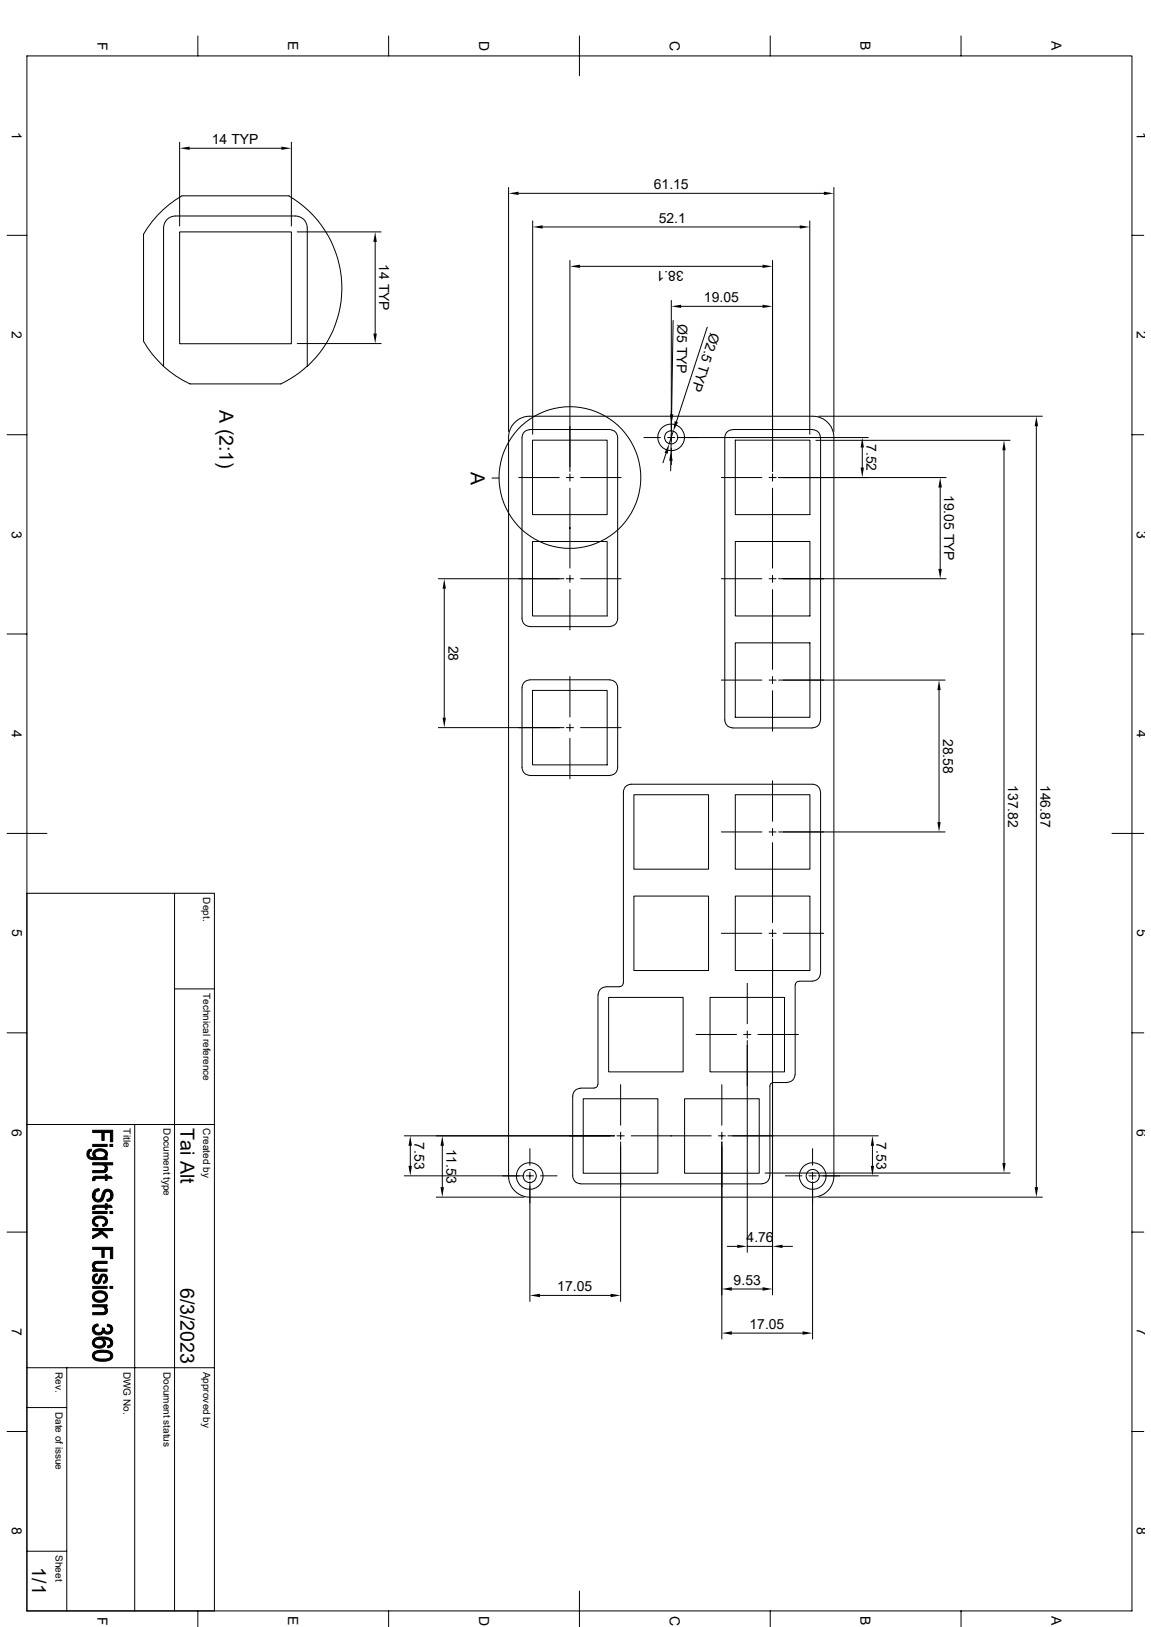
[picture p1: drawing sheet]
<svg xmlns="http://www.w3.org/2000/svg" width="297mm" height="420mm" viewBox="0 0 297 420" stroke-linecap="round" stroke-linejoin="round" font-family="sans-serif">
<g fill="none" stroke="#000" stroke-width=".26">
<path d="M6.9 14.4h285.2v401.4h-285.2zM51.1 9.3v5.1M100.3 9.3v5.1M149.5 9.3v10.3M198.8 9.3v5.1M248 9.3v5.1M46.4 36.7v21.6M48.9 38.3h23.7M75.2 36.7v21.6M46.4 59.9h28.8v28.8h-28.8zM76.7 59.9h21.6M131.2 48.4v63"/>
<path d="M133.8 49.9h78.8M137.5 57v55.1M140 58.6h66.4M209 57v55.1M215.2 48.4v63M1.8 60.7h5.1M96.8 62.4v23.7M147.1 67.2v54.5M149.6 68.7h47.2M173.2 77.6v33.8M175.8 79.1h21M199.3 67.2v54.5"/>
<path d="M292.1 60.7h3M42.2 94.6v-35.8a3 3 0 0 1 3.1-3h30.9a3 3 0 0 1 3.1 3v35.8a27.5 27.5 0 0 0-4.7-44.1h-27.7a27.2 27.2 0 0 0-9.9 10v27.6a26.6 26.6 0 0 0 12 11h23.5M76.7 88.7h21.6M79.2 94.5l-3.2 2.6-3.5 2M173.7 82.7l-.4 24.2M182.5 84.5l-8 24.4M1.8 112.2h5.1M132.8 109.1l1.2-.9a5.1 5.1 0 0 1 2.7-.8h73a5.5 5.5 0 0 1 5.5 5.5v190.7a5.5 5.5 0 0 1-5.5 5.4h-73a5.5 5.5 0 0 1-5.5-5.4v-190.7l.2-1.4a4.9 4.9 0 0 1 1.4-2.4zM135.3 111.5l1.4-.6h20.7a2.02 2.02 0 0 1 2 2v46.8a2.1 2.1 0 0 1-2 2.1l-20.7-.1a2.02 2.02 0 0 1-2-2v-46.8l.2-.7zM137.4 113.6h19.3v19.2h-19.3zM166.2 112.9h4.2M171.9 117l-.8 2.5"/>
<path d="M172.3 112.9h1.8M173.1 119v2.5M173.2 112v1.9M173.2 115.7v4.3M173.3 109.5l-.2 6.9M173.7 111.3l-1 3.3M174.8 112.9h49.3M189.7 113.6h19.3v19.2h-19.3zM210.5 113.7h50.1M211.2 107.4h57.8M222.5 115.5v5.2M259.1 116.2v184"/>
<path d="M267.4 110v196.5M292.1 112.2h3M127 123.4h1.8M133.9 123.3h10.4M137.4 139.8h19.3v19.2h-19.3zM146.1 123.3h1.9M147.1 122.3v1.9M147.1 126v20.6M149.8 123.3h10.5M186.1 123.3h10.5M189.7 139.8h19.3v19.2h-19.3zM198.5 123.3h1.8"/>
<path d="M199.3 122.3v1.9M199.3 126v20.6M242.6 125.9v21M244.1 123.3h-43.2M113.1 149.4h32.4M114.6 152v33.3M146.1 149.4h1.9M147.1 148.5v1.8M147.1 152.2v10.4M149.8 149.4h10.5M186.1 149.4h10.5M198.5 149.4h1.8"/>
<path d="M199.3 148.5v1.8M199.3 152.2v20.6M200.9 149.4h43.2M1.8 163.7h5.1M136.7 175.5h20.7M137.4 178.2h19.3v19.2h-19.3zM147.1 174.6v10.5M157.4 175.5a2.02 2.02 0 0 1 2 2v20.6a2.02 2.02 0 0 1-2 2.1h-20.7a2.1 2.1 0 0 1-2-2.1v-20.6a2.02 2.02 0 0 1 2-2M186.1 175.6h10.5M189.7 165.9h19.3v19.3h-19.3zM198.5 175.6h1.8M199.3 174.6v1.9"/>
<path d="M199.3 178.3v10.5M200.9 175.6h43M242.3 178.1v34.1M292.1 163.7h3M113.1 187.8h32.4M146.1 187.8h1.9M147.1 186.9v1.9M147.1 190.6v10.4M149.8 187.8h10.5M189.1 187.9h20.6M209.7 187.9a2.1 2.1 0 0 0 2.1-2.1l-.1-72.9a2.02 2.02 0 0 0-2-2h-20.6a2.1 2.1 0 0 0-2.1 2v72.9a2.02 2.02 0 0 0 2.1 2.1M1.8 215.1h10.3"/>
<path d="M163.6 205.1h19.2v19.3h-19.2zM186.1 214.8h10.5M189.7 205.1h19.3v19.3h-19.3zM198.5 214.8h1.8M199.3 201.5v10.5M199.3 213.9v1.8M199.3 217.5v20.7M200.9 214.8h43M286.9 215.1h8.2M6.9 230.6h48.4v185.2M45 230.6v185.2M163.6 231.3h19.2v19.2h-19.2z"/>
<path d="M189.7 231.3h19.3v19.2h-19.3zM199.3 240v1.9M45 255.3h10.3M154.3 256.8v23.1M156.4 254.8a2.02 2.02 0 0 0-2.1 2M157.1 257.5h19.2v19.2h-19.2zM160.8 253.7l-.2 .7-.5 .2-3.7 .1M183.2 257.5h19.2v19.2h-19.2zM186.1 240.9h10.5M192.8 253.8v10.5M198.5 240.9h1.8M199.3 242.4v91.9"/>
<path d="M202.1 240.9h10.5M206.2 253.3l-.7 .3-.3 .7v23.1M206.2 253.3h3.5M209.7 253.2a2.1 2.1 0 0 0 2.1-2l-.1-46.7a2.02 2.02 0 0 0-2-2.1h-46.8a2.02 2.02 0 0 0-2 2.1v49.2M1.8 266.6h5.1M154.3 279.9l-.3 .7-.7 .2M160.1 280v10.4M179.6 267h10.5M186.3 280v10.4M191.9 267h1.9M192.8 266.1v1.9M192.8 268.6v54.7"/>
<path d="M195.6 267h10.4M203.1 279.4h-3.5l-.7 .3-.2 .4v23.4M205.1 277.4a2.02 2.02 0 0 1-2 2M292.1 266.6h3M6.9 290.3h48.4M34.8 290.3v125.5M104.3 293.2h54.3M105.9 295.8v5.1M114.1 295.8v10.7M136.7 296.5v4.3M149.8 280.9a2.02 2.02 0 0 0-2 2.1v20.5a2.1 2.1 0 0 0 2 2.1h46.8a2.02 2.02 0 0 0 2-2.1M149.8 280.9h3.5"/>
<path d="M150.5 283.6h19.3v19.3h-19.3zM159.2 293.2h1.9M160.1 292.3v1.8M160.1 294.8v41.2M162.9 293.2h20.6M176.7 283.6h19.2v19.3h-19.2zM185.4 293.2h1.8M186.3 292.3v1.8M186.3 294.8v50.9M187.8 293.2h38.9M209.7 296.5v4.3M225.1 295.8v5.1"/>
<path d="M1.8 318.1h5.1M104.3 303.5h30.9M112.6 309h22.6M135.8 303.5h1.9M136.7 302.6v1.9M136.7 305.1v30.9M139.5 303.5h4.3M197.4 302.8h63.2M202.6 303.5h4.3M208.7 303.5h1.9M209.7 302.6v1.9M209.7 305.1v40.6"/>
<path d="M211.2 309h57.8M211.2 303.5h15.5M292.1 318.1h3M139.3 334.4h18.3M187.7 321.7h2.5M188.8 332.7h8M192.8 321.7h6.5M201.9 321.7h2.6M6.9 353.1h48.4M17.2 353.1v62.7M188.8 344.1h18.3M1.8 369.5h5.1"/>
<path d="M6.9 363.3h10.3M292.1 369.5h3M6.9 400.4h10.3M51.1 415.8v4.1M100.3 415.8v4.1M149.5 410.7v9.2M198.8 415.8v4.1M248 415.8v4.1"/>
<circle cx="173.2" cy="112.9" r="1.69"/>
<circle cx="173.2" cy="112.9" r="3.4"/>
<circle cx="147.1" cy="123.3" r="18.3"/>
<circle cx="136.7" cy="303.6" r="1.69"/>
<circle cx="136.7" cy="303.6" r="3.4"/>
<circle cx="209.7" cy="303.6" r="1.69"/>
<circle cx="209.7" cy="303.6" r="3.4"/>
</g>
<g fill="#000" stroke="#000" stroke-width=".26">
<path d="M23 296.8l.6-.1-.1 .5-.4 .1-.2 .6z" fill-rule="evenodd"/>
<path d="M22.7 297l.2-.2v1.1a1.05 1.05 0 0 0 1.5 .9v.5a1.53 1.53 0 0 1-1.7-.5 1.53 1.53 0 0 1 0-1.8z" fill-rule="evenodd"/>
<path d="M27.2 297.9v.9z" fill-rule="evenodd"/>
<path d="M24.5 298a1.6 1.6 0 0 0 2.5 .5l.2-.4v.7h.4v.5h-3.2z" fill-rule="evenodd"/>
<path d="M23.9 295.4h3.7v.6h-3.7z" fill-rule="evenodd"/>
<path d="M24.4 297l.1-.1a2.18 2.18 0 0 1 3.2 .8l-.1 .8-.4 .3v-.9a1.57 1.57 0 0 0-2.7 0l-.1 1.4v-.5a1.09 1.09 0 0 1 0-1.8z" fill-rule="evenodd"/>
<path d="M28.4 295.4h.7v.6h-.7z" fill-rule="evenodd"/>
<path d="M23.9 291.8h5.2v2.9h-.6v-2.3h-1.6v2h-.6v-2h-2.4z" fill-rule="evenodd"/>
<path d="M24.2 303.7h.3v1l-.6 .1v-.6z" fill-rule="evenodd"/>
<path d="M24 311.4l.5-.2v1l-.6 .1z" fill-rule="evenodd"/>
<path d="M24.2 314.5l.1-.2 .1 1.3 .5 .5h.4l-.1 .6a1.32 1.32 0 0 1-1.2-.8 1.32 1.32 0 0 1 .2-1.4z" fill-rule="evenodd"/>
<path d="M24.4 307.2l1.2-.4 .1 .5a1.16 1.16 0 0 0-1.2 1.4z" fill-rule="evenodd"/>
<path d="M23.9 302.2h2.7l.4-.2 .2-.5v1.1l-3.3 .1z" fill-rule="evenodd"/>
<path d="M26.5 316.1l.5-.2 .2-.5 .1 1-.8 .2z" fill-rule="evenodd"/>
<path d="M23.9 312.7h3.7v.6h-3.7z" fill-rule="evenodd"/>
<path d="M23.9 319.1l1.9-1 .4-.4 1.4 1.2v.7l-1.3-1.2-2.4 1.3z" fill-rule="evenodd"/>
<path d="M27.2 300.7a1.15 1.15 0 0 1 0 1.9z" fill-rule="evenodd"/>
<path d="M24.3 314.3a2.32 2.32 0 0 1 3.4 .7l-.1 .8-.3 .6-.1-1a1.65 1.65 0 0 0-2.6-.6l-.2 .5z" fill-rule="evenodd"/>
<path d="M28.6 308.5v1.4l-1 .3v-.6l.7-.3z" fill-rule="evenodd"/>
<path d="M24.5 303.7h2.7v-.5h.4v.5h1l.4 .5h-1.4v.5h-.4v-.5h-2.4l-.3 .3z" fill-rule="evenodd"/>
<path d="M24.5 311.2l2.7-.1v-.4h.4v.4h1l.4 .6h-1.4v.5h-.4v-.5h-2.6l-.1 .3z" fill-rule="evenodd"/>
<path d="M28.4 312.7h.7v.6h-.7z" fill-rule="evenodd"/>
<path d="M23.9 317.1h5.2v.6h-2.9l-.4 .4-.4-.4h-1.5z" fill-rule="evenodd"/>
<path d="M23.9 300.1h5.2v.6h-1.9v1.9v-1.3l-.3-.4-.6-.2h-2.4z" fill-rule="evenodd"/>
<path d="M24.4 307.2l.1 1.5a.88 .88 0 0 0 .7 1 .88 .88 0 0 0 1-.8v-.2a1.53 1.53 0 0 1 .7-1.4 1.53 1.53 0 0 1 1.7 0 1.75 1.75 0 0 1 0 2.6v-1.4a.82 .82 0 0 0-.9-.9 .82 .82 0 0 0-.7 1 1.61 1.61 0 0 1-2.1 1.6 1.61 1.61 0 0 1-.9-2.5z" fill-rule="evenodd"/>
<path d="M24.4 326.8l.1 .9z" fill-rule="evenodd"/>
<path d="M24.4 329l.7-.2v.5l-.5 .3-.2 .5z" fill-rule="evenodd"/>
<path d="M24.4 333.5a2.89 2.89 0 0 1 2.8 .1v1.1a1.61 1.61 0 0 0-2.7-.4l-.1 .4z" fill-rule="evenodd"/>
<path d="M24.2 329.1h.1l.1 1a.59 .59 0 0 0 .5 .8 .59 .59 0 0 0 .6-.7 1.18 1.18 0 0 1 1.8-1.2l-.1 1.1a.53 .53 0 0 0-.5-.7 .53 .53 0 0 0-.5 .7 1.23 1.23 0 0 1-1.6 1.2 1.23 1.23 0 0 1-.6-1.9z" fill-rule="evenodd"/>
<path d="M27.1 337.3l.1 .9z" fill-rule="evenodd"/>
<path d="M24 326l.4-.3 .6-.1h2.6v.5l-2.8 .1-.4 .5-.1 .9-.4-.7z" fill-rule="evenodd"/>
<path d="M23.9 327.7h.6l.1-.5 .7 .4h2.3v.6h-3.7z" fill-rule="evenodd"/>
<path d="M23.9 336.8h3.7v.5h-.5v.5l-.7-.4h-2.5z" fill-rule="evenodd"/>
<path d="M23.9 332.1h3.7v.5h-3.7z" fill-rule="evenodd"/>
<path d="M27.3 329a1.3 1.3 0 0 1 .4 1.3 1.3 1.3 0 0 1-1 1l-.1-.5a.59 .59 0 0 0 .6-.7z" fill-rule="evenodd"/>
<path d="M24.1 333.9l.2-.3 .1 1.1a1.62 1.62 0 0 0 2.6 .6l.2-.4v-1.3a1.53 1.53 0 0 1 .3 1.9 1.53 1.53 0 0 1-1.8 .7 1.53 1.53 0 0 1-1.5-.7 1.53 1.53 0 0 1-.1-1.6z" fill-rule="evenodd"/>
<path d="M23.9 338.8h2.9l.4-.5 .1-.9a1.16 1.16 0 0 1 .3 1.4 1.16 1.16 0 0 1-1.4 .6h-2.3z" fill-rule="evenodd"/>
<path d="M28.4 332.1h.7v.5h-.7z" fill-rule="evenodd"/>
<path d="M23.9 322h5.2v2.9h-.6v-2.4h-1.6v2.1h-.6v-2.1h-2.4z" fill-rule="evenodd"/>
<path d="M24.4 342l.9-.2 .1 .5-.8 .3-.3 .6z" fill-rule="evenodd"/>
<path d="M24.2 342.3l.1-.2v1.1a1.08 1.08 0 0 0 1.1 .8 1.08 1.08 0 0 0 1.1-.8v1a1.52 1.52 0 0 1-2.1 .1 1.52 1.52 0 0 1-.2-2z" fill-rule="evenodd"/>
<path d="M24.3 346.6a1.25 1.25 0 0 0 1.2 .9 1.25 1.25 0 0 0 1.2-.9l.1 1a2.17 2.17 0 0 1-2.5 0z" fill-rule="evenodd"/>
<path d="M26.4 342.8l.5 .1v1.1l-.2-.2-.2 .4z" fill-rule="evenodd"/>
<path d="M26.6 345.7a1.16 1.16 0 0 1 .2 1.9z" fill-rule="evenodd"/>
<path d="M24.4 349l1.6-.5 1.6 .1 1 .4v1a1.62 1.62 0 0 0-2-.9h-.1a1.87 1.87 0 0 0-2.1 .7l-.1 .2z" fill-rule="evenodd"/>
<path d="M24.1 345.9a4.2 4.2 0 0 1 4.5-.2v1a1.67 1.67 0 0 0-2-1v.5a1.36 1.36 0 0 0-2.3 .4v1a1.24 1.24 0 0 1-.2-1.7z" fill-rule="evenodd"/>
<path d="M27.8 341.8l.9 .3-.1 1-.2-.5-.8-.3z" fill-rule="evenodd"/>
<path d="M26.9 342.9a.83 .83 0 0 0 .8 .9 .83 .83 0 0 0 .9-.7l.1-1a1.29 1.29 0 0 1 0 1.9 1.29 1.29 0 0 1-1.8 0z" fill-rule="evenodd"/>
<path d="M28.6 345.7a1.28 1.28 0 0 1 .4 1.4 1.28 1.28 0 0 1-1.2 .8v-.5l.5-.2 .3-.4z" fill-rule="evenodd"/>
<path d="M24 349.3l.3-.3v1a1.78 1.78 0 0 0 2.2 .9 1.86 1.86 0 0 0 2.1-.9v-1a1.27 1.27 0 0 1 .4 1.5 1.27 1.27 0 0 1-1.3 .8l-1.9 .1a1.52 1.52 0 0 1-1.8-2z" fill-rule="evenodd"/>
</g>
<g fill="#000">
<path d="M46.4 38.3l2.5-.5v.9zM72.6 37.8l2.6 .5-2.6 .4zM131.2 49.9l2.6-.4v.8zM137.5 58.6l2.5-.4v.8zM206.4 58.2l2.6 .4-2.6 .4zM212.6 49.5l2.6 .4-2.6 .4zM96.8 59.9l.4 2.5h-.8zM147.1 68.7l2.5-.4v.9zM173.2 79.1l2.6-.4v.8zM196.8 68.3l2.5 .4-2.5 .5zM196.8 78.7l2.5 .4-2.5 .4zM96.4 86.1h.8l-.4 2.6z"/>
<path d="M172.7 114.6l-.4 2.5-.8-.2zM173.1 116.4l.5 2.6h-.9zM172.9 106.9h.8l-.4 2.6zM174.1 108.7l.9 .3-1.3 2.3zM222.5 112.9l.4 2.6h-.8zM259.1 113.7l.4 2.5h-.8zM267.4 107.4l.5 2.6h-.9zM222.1 120.7h.8l-.4 2.6zM242.6 123.3l.4 2.6h-.9zM114.6 149.4l.5 2.6h-.9zM242.1 146.9h.9l-.4 2.5zM242.3 175.6l.4 2.5h-.8z"/>
<path d="M114.2 185.3h.9l-.5 2.5zM241.9 212.2h.8l-.4 2.6zM105.9 293.2l.4 2.6h-.9zM114.1 293.2l.5 2.6h-.9zM225.1 293.2l.5 2.6h-.9zM105.4 300.9h.9l-.4 2.6zM113.7 306.5h.9l-.5 2.5zM224.7 300.9h.9l-.5 2.6zM258.7 300.2h.8l-.4 2.6zM267 306.5h.9l-.5 2.5zM136.7 334.4l2.6-.4v.9zM157.6 334l2.5 .4-2.5 .5z"/>
<path d="M186.3 332.7l2.5-.4v.9zM190.2 321.3l2.6 .4-2.6 .5zM196.8 332.3l2.5 .4-2.5 .5zM199.3 321.7l2.6-.4v.9zM186.3 344.1l2.5-.4v.9zM207.1 343.7l2.6 .4-2.6 .5z"/>
</g>
<g font-size="5">
<text x="56.6" y="105.9" transform="rotate(90 56.6 105.9)">A (2:1)</text>
<text x="121.5" y="121.7" transform="rotate(90 121.5 121.7)">A</text>
<text x="46.6" y="291.3" transform="rotate(90 46.6 291.3)">Tai Alt</text>
<text x="46.6" y="332.4" transform="rotate(90 46.6 332.4)">6/3/2023</text>
<text x="8.3" y="404.6" transform="rotate(90 8.3 404.6)">1/1</text>
</g>
<g font-size="3.6">
<text x="25.1" y="10.8" transform="rotate(90 25.1 10.8)">F</text>
<text x="74.4" y="10.7" transform="rotate(90 74.4 10.7)">E</text>
<text x="123.6" y="10.5" transform="rotate(90 123.6 10.5)">D</text>
<text x="172.8" y="10.5" transform="rotate(90 172.8 10.5)">C</text>
<text x="222.1" y="10.7" transform="rotate(90 222.1 10.7)">B</text>
<text x="271.3" y="10.7" transform="rotate(90 271.3 10.7)">A</text>
<text x="3.1" y="34" transform="rotate(90 3.1 34)">1</text>
<text x="293.4" y="34" transform="rotate(90 293.4 34)">1</text>
<text x="54.7" y="37.3">14 TYP</text>
<text x="168.7" y="48.9">61.15</text>
<text x="170" y="57.5">52.1</text>
<text x="97.8" y="68.2" transform="rotate(90 97.8 68.2)">14 TYP</text>
<text x="176.4" y="69.8" transform="rotate(-180 176.4 69.8)">38.1</text>
<text x="174.8" y="83.7" transform="rotate(91 174.8 83.7)">Ø5 TYP</text>
<text x="181.7" y="78">19.05</text>
<text x="3.1" y="85.5" transform="rotate(90 3.1 85.5)">2</text>
<text x="183.3" y="85.6" transform="rotate(108 183.3 85.6)">Ø2.5 TYP</text>
<text x="293.4" y="85.5" transform="rotate(90 293.4 85.5)">2</text>
<text x="223.6" y="114.6" transform="rotate(90 223.6 114.6)">7.52</text>
<text x="243.7" y="127.7" transform="rotate(90 243.7 127.7)">19.05 TYP</text>
<text x="3.1" y="136.9" transform="rotate(90 3.1 136.9)">3</text>
<text x="293.4" y="136.9" transform="rotate(90 293.4 136.9)">3</text>
<text x="115.7" y="166.7" transform="rotate(90 115.7 166.7)">28</text>
<text x="3.1" y="188.4" transform="rotate(90 3.1 188.4)">4</text>
<text x="243.4" y="190.7" transform="rotate(90 243.4 190.7)">28.58</text>
<text x="293.4" y="188.4" transform="rotate(90 293.4 188.4)">4</text>
<text x="260.2" y="202.7" transform="rotate(90 260.2 202.7)">137.82</text>
<text x="268.5" y="202.6" transform="rotate(90 268.5 202.6)">146.87</text>
<text x="3.1" y="239.9" transform="rotate(90 3.1 239.9)">5</text>
<text x="293.4" y="239.9" transform="rotate(90 293.4 239.9)">5</text>
<text x="3.1" y="291.3" transform="rotate(90 3.1 291.3)">6</text>
<text x="293.4" y="291.3" transform="rotate(90 293.4 291.3)">6</text>
<text x="106.9" y="294.9" transform="rotate(90 106.9 294.9)">7.53</text>
<text x="115.2" y="296.5" transform="rotate(90 115.2 296.5)">11.53</text>
<text x="226.2" y="294.9" transform="rotate(90 226.2 294.9)">7.53</text>
<text x="192.7" y="320.6">4.76</text>
<text x="143.8" y="333.3">17.05</text>
<text x="189.3" y="331.6">9.53</text>
<text x="3.1" y="342.8" transform="rotate(90 3.1 342.8)">7</text>
<text x="193.4" y="343">17.05</text>
<text x="293.4" y="342.8" transform="rotate(90 293.4 342.8)">7</text>
<text x="3.1" y="394.3" transform="rotate(90 3.1 394.3)">8</text>
<text x="293.4" y="394.3" transform="rotate(90 293.4 394.3)">8</text>
<text x="25.1" y="417.3" transform="rotate(90 25.1 417.3)">F</text>
<text x="74.4" y="417.2" transform="rotate(90 74.4 417.2)">E</text>
<text x="123.6" y="417.1" transform="rotate(90 123.6 417.1)">D</text>
<text x="172.8" y="417.1" transform="rotate(90 172.8 417.1)">C</text>
<text x="222.1" y="417.2" transform="rotate(90 222.1 417.2)">B</text>
<text x="271.3" y="417.2" transform="rotate(90 271.3 417.2)">A</text>
</g>
<g font-size="2.6">
<text x="52.5" y="231.6" transform="rotate(90 52.5 231.6)">Dept.</text>
<text x="52.5" y="256.3" transform="rotate(90 52.5 256.3)">Technical reference</text>
<text x="31.9" y="291.3" transform="rotate(90 31.9 291.3)">Title</text>
<text x="42.2" y="291.3" transform="rotate(90 42.2 291.3)">Document type</text>
<text x="52.5" y="291.3" transform="rotate(90 52.5 291.3)">Created by</text>
<text x="14.4" y="354.1" transform="rotate(90 14.4 354.1)">Rev.</text>
<text x="31.9" y="354.1" transform="rotate(90 31.9 354.1)">DWG No.</text>
<text x="42.2" y="354.1" transform="rotate(90 42.2 354.1)">Document status</text>
<text x="52.5" y="354.1" transform="rotate(90 52.5 354.1)">Approved by</text>
<text x="14.4" y="364.4" transform="rotate(90 14.4 364.4)">Date of issue</text>
<text x="14.4" y="401.4" transform="rotate(90 14.4 401.4)">Sheet</text>
</g>
</svg>
